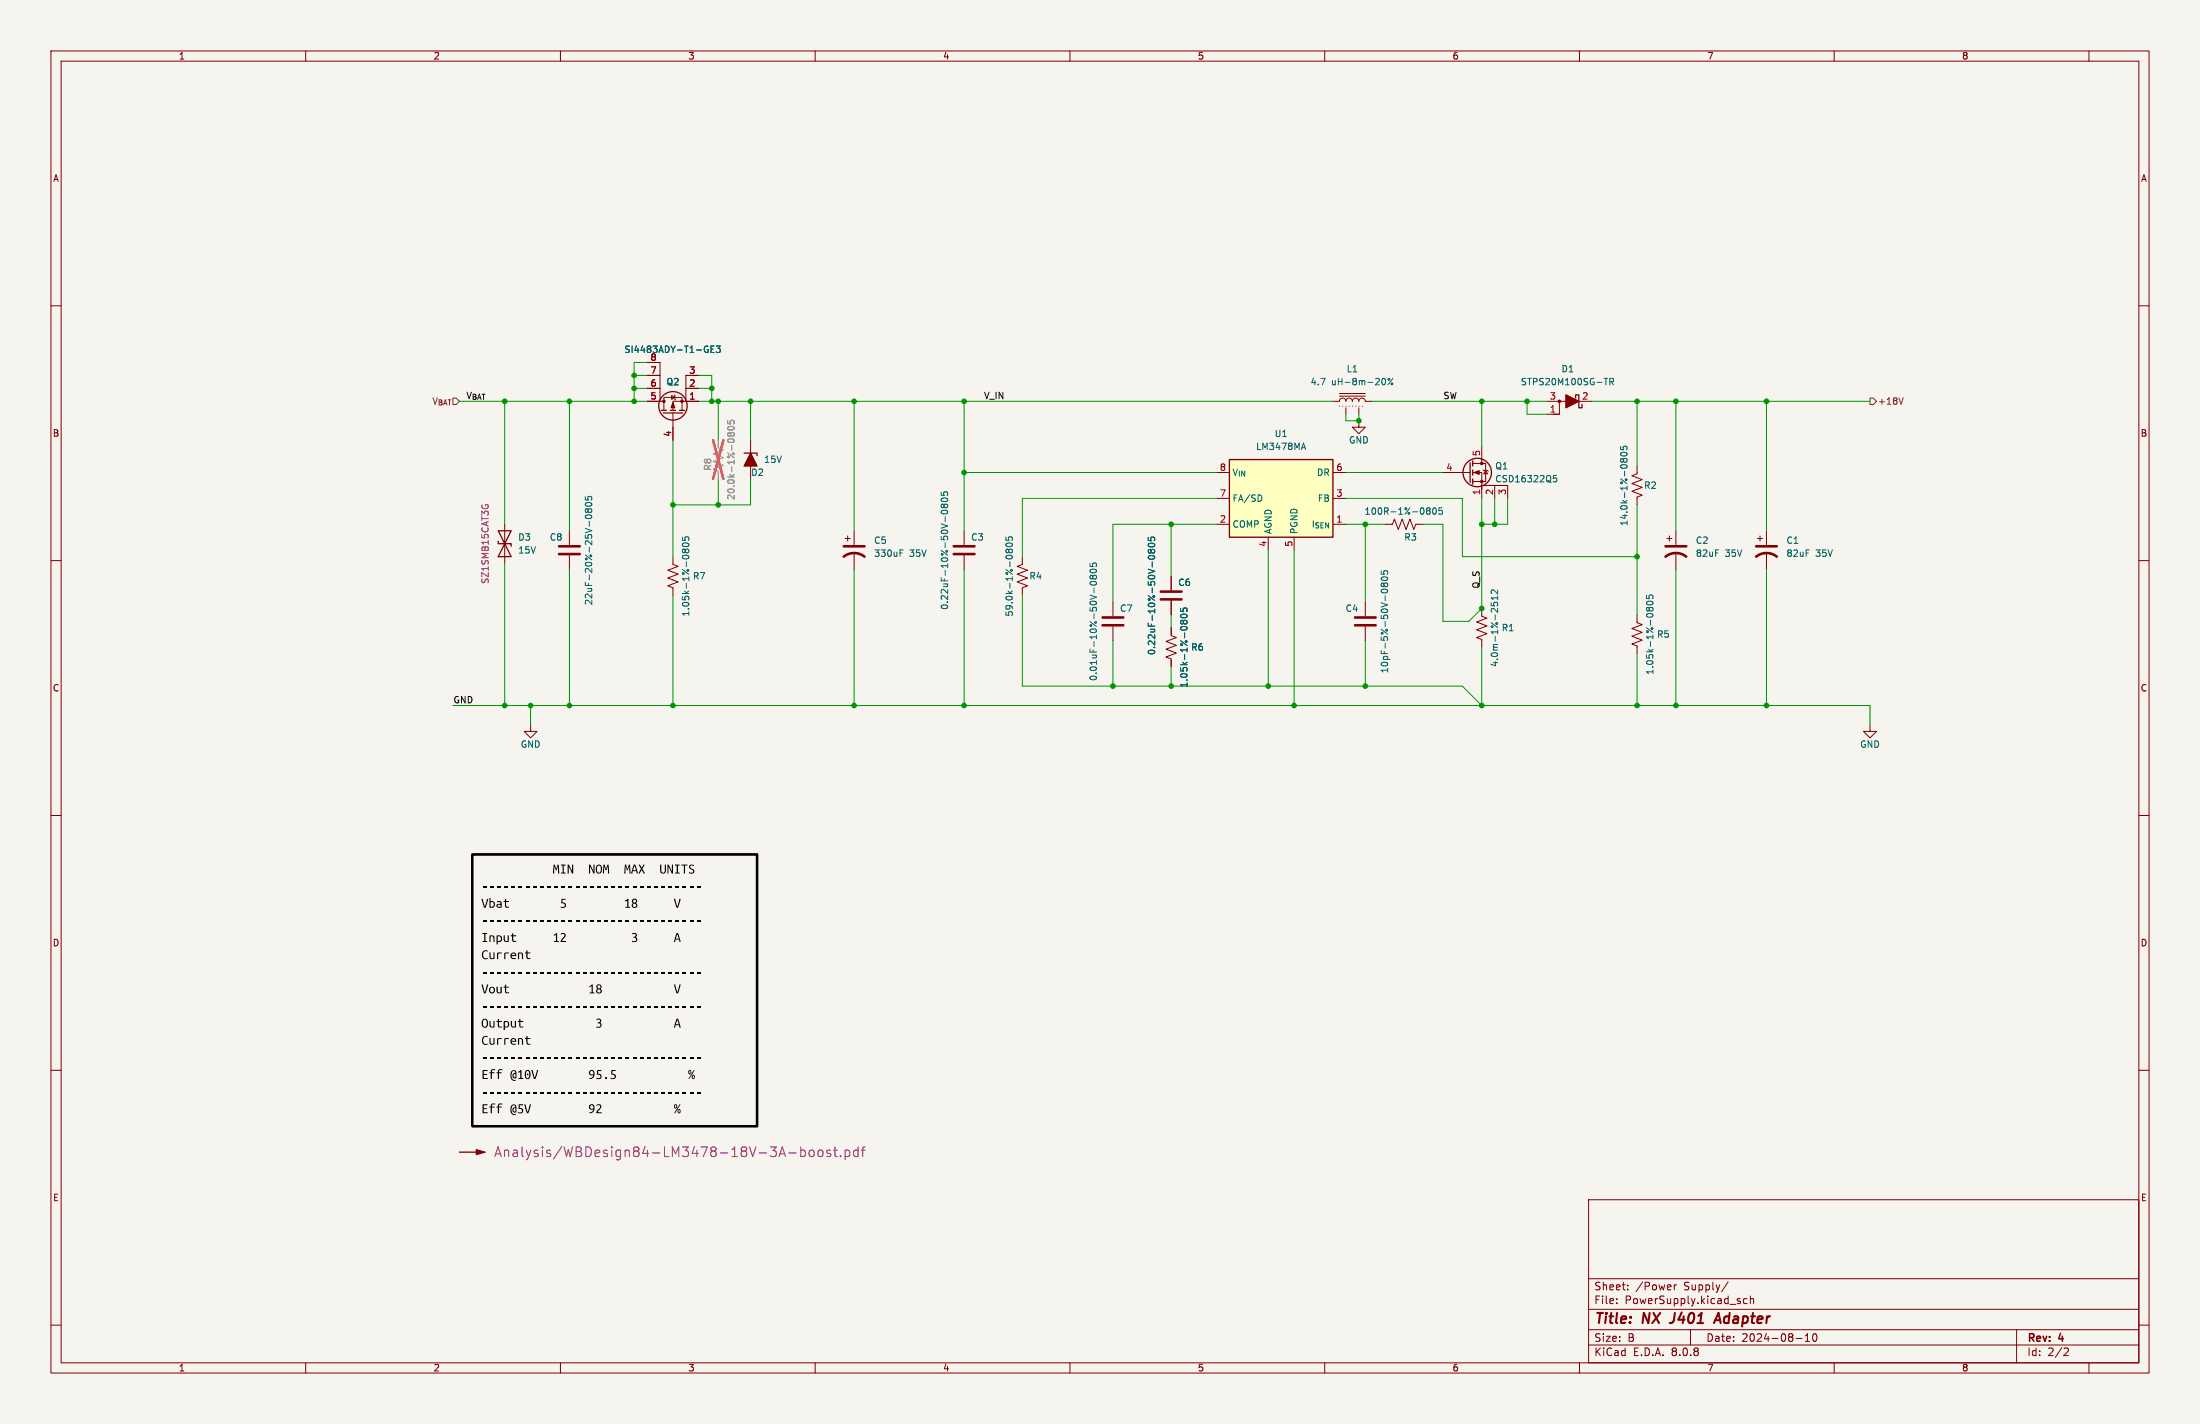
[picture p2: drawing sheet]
<svg xmlns="http://www.w3.org/2000/svg" width="432mm" height="279mm" viewBox="0 0 432 279" stroke-linecap="round" stroke-linejoin="round" font-family="sans-serif">
<path d="M0 0h431.8v279.4h-431.8z" fill="#f5f4ef" stroke="#f5f4ef" stroke-width=".2"/>
<g fill="none" stroke="#840000" stroke-width=".2">
<path d="M10 10h411.8v259.4h-411.8zM12 12h407.8v255.4h-407.8zM60 10v2M110 10v2M160 10v2M210 10v2M260 10v2M310 10v2M360 10v2M410 10v2M10 60h2M419.8 60h2"/>
<path d="M10 110h2M165.9 105.7h1M166.4 105.2v1M167.6 104.1v2.8M167.6 108.5v3.3M189.2 104.1v2.8M189.2 109v2.8M271.8 102.9h1.5l.4-1 .7 2 .8-2 .8 2 .7-2 .8 2 .4-1h1.5M290.8 119.4v1.5l1 .4-2 .7 2 .8-2 .8 2 .7-2 .8 1 .4v1.5M419.8 110h2M10 160h2M419.8 160h2"/>
<path d="M10 210h2M419.8 210h2M311.8 235.4h108v32h-108zM10 260h2M311.8 256.9h108M311.8 250.9h108M317.3 255.6v.2M317.3 254.9v.1M319.5 252.9v.2M319.5 252.2v.1M328.6 252.1v1M329 252.1l-.2 .1-.2 .2"/>
<path d="M339.2 251.5l-1.3 1.9M342.9 254.9l-.4-.1-.3 .3 .1 .6h.6M343.5 254.9l.3-.1 .3 .1 .1 .9M343.5 254.3v1.5M419.8 260h2M60 267.4v2M110 267.4v2M160 267.4v2M210 267.4v2M260 267.4v2M310 267.4v2M311.8 263.9h108"/>
<path d="M311.8 260.9h108M331.8 260.9v3M352.5 262.6h1.2M354.3 263.2h.9M354.3 262.1l.5-.4v1.5M355.9 261.8l.2-.1a.8 .8 0 0 1 .5 .7 .8 .8 0 0 1-.5 .8l-.2-.2-.1-.4zM360 267.4v2M395.8 260.9v6.5M405.3 264.5l.5 .1 .2 .3-1 1.1h1M410 267.4v2"/>
</g>
<path d="M328.2 259.5l-.5 .1M336.4 259.6l.9-2 .4 2M336.6 259h1" fill="none" stroke="#840000" stroke-width=".4"/>
<path d="M141 86.4v1.5l1 .4-2 .7 2 .8-2 .8 2 .7-2 .8 1 .4v1.5" fill="none" stroke="#9c9b98" stroke-width=".2"/>
<path d="M142.8 82.5v.6l.6 .1-.1-.2 .1-.4 .1-.1h.5l.1 .2-.1 .5M142.9 83.8a.69 .69 0 0 1 1.2 .3 .72 .72 0 0 1-1.3-.1zM143.4 85.1l-.3-.2-.3 .2 .1 .4 .2 .1 .3-.2M143.4 85.1l.2-.2h.4l.1 .2-.1 .4-.2 .1-.3-.1-.1-.1M143.4 85.1v.3" fill="none" stroke="#939391" stroke-width=".2"/>
<path d="M140 86.4l2 7.6M142 86.4l-2 7.6" fill="none" stroke="#e65255" stroke-width=".46"/>
<path d="M165.6 109.2a3.3 3.3 0 0 1 4.1 0M165.6 107.2h4.1M187.2 108.7h4.1M187.2 107.2h4.1" fill="none" stroke="#840000" stroke-width=".51"/>
<g fill="none" stroke="#006464" stroke-width=".2">
<path d="M184.7 96.6v.6h.6l-.1-.2 .1-.4 .2-.1 .4 .1 .1 .1-.1 .5M184.8 97.9a.75 .75 0 0 1 1.2 .2 .72 .72 0 0 1-1.3-.1zM185.3 99.2l-.3-.3-.3 .3v.2l.3 .2 .3-.2M185.3 99.2l.2-.3 .4 .1 .1 .2-.1 .3-.1 .1h-.4l-.1-.2M185.3 99.2v.2M280.1 99.7l.4-.1 .1 .2 .1 .1-.2 .3M281.3 99.8l.2-.2a.68 .68 0 0 1 .4 .7 .68 .68 0 0 1-.4 .6l-.3-.5zM283.1 99.6h-.6l-.1 .6 .2-.1 .4 .1 .1 .2v.4l-.2 .1-.5-.1M176.6 108.5h.5M176.6 107.9h.6M184.8 100.3a.75 .75 0 0 1 1.2 .2 .72 .72 0 0 1-1.3-.1zM280.1 100.1l.1 .1"/>
<path d="M280.2 100.2h.3M280.2 100.2h-.1M280.5 100.2l.2 .2-.1 .4-.1 .1-.4-.1M292.7 118.2v.6l.6 .1-.1-.2v-.4l.2-.1h.4l.1 .2-.1 .5M293.9 115.8v.7l-.9-.7-.3 .2 .1 .5M293.9 117v.7M293.9 117.3h-1.2l.3 .4"/>
</g>
<path d="M241.3 90.2h20.3v15.2h-20.3z" fill="#ffffc2"/>
<g fill="none" stroke="#840000" stroke-width=".25">
<path d="M309.2 78.1v-.6h.7v2.5h.6v-.6M129.8 80.5h1M130.2 81h3.8M131.6 80.5h1M133.3 80.5h1.1M146 88.9h2.6v.5M241.3 90.2h20.3v15.2h-20.3zM288.5 90.8v3.8M289.1 90.4v1M289.1 92.2v1M289.1 94v1M97.8 106.2v.5h2.5v.5"/>
<path d="M97.8 104.1h2.5l-2.5 5.1h2.5zM90.2 226.1h4"/>
<circle cx="132.1" cy="79.6" r="2.79"/>
<circle cx="289.9" cy="92.7" r="2.79"/>
</g>
<g fill="none" stroke="#840000" stroke-width=".2">
<path d="M127 78.7h3.3M127 71.1h2.5v7.6M127 76.2h2.5M127 73.7h2.5M131.8 77.6l.7 .4-.7 .4zM132.3 77.5l.3 1M134.6 78.7h-2.5v1.8M134.6 78.7h2.6M134.6 76.2h2.6M137.2 73.7h-2.6v5M261.6 78.7h1.3a.63 .63 0 0 1 .7-.6 .63 .63 0 0 1 .6 .6 .63 .63 0 0 1 .6-.6 .63 .63 0 0 1 .6 .6 .63 .63 0 0 1 .7-.6 .63 .63 0 0 1 .6 .6 .63 .63 0 0 1 .7-.6 .63 .63 0 0 1 .6 .6h1.2M262.9 77.7h5.1"/>
<path d="M262.9 77.2h5.1M303.5 78.7h2.6M312.4 78.7h-6.3v2.6h-1.3M130.3 80.5v-2.5h3.6v2.5M132.1 81v5.4M147.3 86.4v7.6M238.8 97.8h2.5M238.8 92.7h2.5M261.6 97.8h2.6M261.6 92.7h2.6M264.2 80v1.3M266.7 82.6v1.2h1.3l-1.3 1.3-1.3-1.3h1.3"/>
<path d="M266.7 80v1.3M283.2 92.7h5.3M289.1 92.7h1.7v5.1M289.1 90.9h2.5v3.6h-2.5M290.8 87.6v3.3M290.8 96v-.7h5.1v2.5M291.1 92.2l1 .3M291.6 92.3l.4 .7h-.8zM293.4 95.3v2.5M303.5 81.3h2.6M321.3 91.4v1.6l-1 .3 2 .8-2 .8 2 .7-2 .8 2 .8-1 .3v1.6M99.1 102.9v7.6"/>
<path d="M111.8 104.1v2.8M111.8 109v2.8M132.1 109.2v1.5l1 .4-2 .8 2 .7-2 .8 2 .8-2 .7 1 .4v1.5M200.7 109.2v1.5l-1.1 .4 2.1 .8-2.1 .7 2.1 .8-2.1 .8 2.1 .7-1 .4v1.5M218.4 118.1v2.8M229.9 113v2.8M229.9 117.9v2.8M238.8 102.9h2.5M248.9 105.4v2.6M254 105.4v2.6M261.6 102.9h2.6M268 118.1v2.8"/>
<path d="M327.2 105.7h1M327.7 105.2v1M328.9 104.1v2.8M328.9 108.5v3.3M344.9 105.7h1M345.4 105.2v1M346.7 104.1v2.8M346.7 108.5v3.3M218.4 122.9v2.8M229.9 123.2v1.5l1 .4-2 .8 2 .7-2 .8 2 .7-2 .8 1 .4v1.5M268 122.9v2.8M321.3 120.7v1.5l1 .4-2 .7 2 .8-2 .7 2 .8-2 .8 1 .3v1.6"/>
<path d="M104.1 142.2v1.3h1.3l-1.3 1.3-1.2-1.3h1.2M367 142.2v1.3h1.3l-1.3 1.3-1.2-1.3h1.2"/>
</g>
<g fill="none" stroke="#006464" stroke-width=".2">
<path d="M139.5 68.5h.5M140.2 67.9h-.7v1.3h.7M140.6 67.9h.8l-.5 .5 .4 .1v.5l-.2 .2-.5-.2M271.3 74.5l.2-.3a.68 .68 0 0 1 .4 .7 .68 .68 0 0 1-.4 .6l-.2-.2M273.4 74.2l-1 1.3M314.8 74.2h.8M316 74.9l.6-.1v-.4l-.6-.2v1.3M316.3 74.9l.4 .6M114.9 97.5v.6h.6l-.1-.2v-.4l.2-.1 .4 .1 .1 .1-.1 .5M114.9 98.8a.75 .75 0 0 1 1.2 .2 .72 .72 0 0 1-1.2-.1zM247.5 97.3l.2 .3-.2 .6M255.5 87.8h.6"/>
<path d="M255.8 86.9l.5 1.3M304.9 93.3h.6M304.9 93.8h.4l.3 .2-.1 .5h-.6M318.1 87.6v.6l.6 .1-.1-.2v-.4l.2-.2 .4 .1 .1 .2-.1 .5M318.1 88.9a.75 .75 0 0 1 1.2 .3 .72 .72 0 0 1-1.2-.1zM318.6 90.2l-.2-.2-.3 .2v.2l.2 .3 .3-.3M318.6 90.2l.3-.2h.3l.1 .2v.4l-.2 .1-.4-.1-.1-.2M318.6 90.2v.2M114.9 101.2a.75 .75 0 0 1 1.2 .2 .72 .72 0 0 1-1.2-.1zM115.4 100.1l-.2-.3-.3 .3v.3l.2 .1 .3-.2M115.4 100.1l.3-.3 .3 .1 .1 .2v.3l-.2 .1h-.4l-.1-.2M115.4 100.1v.2"/>
<path d="M133.9 105.4v.6h.6l-.1-.1 .1-.5 .2-.1 .4 .1 .1 .2-.1 .4M134.1 106.6a.69 .69 0 0 1 1.1 .4 .72 .72 0 0 1-1.3-.2zM134.5 108l-.3-.3-.3 .3 .1 .3 .2 .2 .3-.3M134.5 108l.2-.3 .4 .1 .1 .2-.1 .3-.1 .2-.4-.1-.1-.2M134.5 108v.2M197.4 105.4v.6h.6l-.1-.1 .1-.5 .2-.1 .4 .1 .1 .2-.1 .4M197.5 106.7a.75 .75 0 0 1 1.2 .3 .72 .72 0 0 1-1.3-.2zM198 108l-.3-.3-.3 .3v.2l.3 .3 .3-.3M198 108l.2-.3 .4 .1 .1 .2-.1 .3-.1 .2-.4-.1-.1-.2M198 108v.2M213.9 110.5v.6l.6 .1-.1-.2 .1-.4 .2-.1h.4l.1 .2-.1 .5M214 111.9a.75 .75 0 0 1 1.2 .2 .72 .72 0 0 1-1.3-.1z"/>
<path d="M214 114.3a.75 .75 0 0 1 1.2 .2 .72 .72 0 0 1-1.3-.1zM214.5 113.1l-.3-.2-.3 .2v.3l.3 .2 .3-.2M214.5 113.1l.2-.2h.4l.1 .2-.1 .4-.1 .1-.4-.1-.1-.1M214.5 113.1v.3M225.4 105.4v.6l.6 .1-.1-.2v-.4l.2-.1h.4l.1 .2-.1 .5M225.4 109.2a.75 .75 0 0 1 1.2 .2 .72 .72 0 0 1-1.2-.1zM225.4 106.8a.75 .75 0 0 1 1.2 .2 .72 .72 0 0 1-1.2-.1zM225.9 108l.3-.2 .3 .1 .1 .1v.4l-.2 .1h-.4l-.1-.2M225.9 108l-.2-.2-.3 .2v.3l.2 .2 .3-.2M225.9 108v.3M231.7 119.3v.7h.6l-.1-.2 .1-.4 .1-.1h.5l.1 .2-.1 .5M271.1 112v.6l.6 .1-.1-.2v-.4l.2-.1h.4l.2 .2-.2 .5"/>
<path d="M271.1 113.4a.75 .75 0 0 1 1.3 .2 .72 .72 0 0 1-1.3-.1zM271.3 116.3l-.2-.3a.68 .68 0 0 1 .6-.4 .68 .68 0 0 1 .7 .4l-.3 .3M271.6 114.6l-.2-.2-.3 .2v.3l.2 .2 .3-.2M271.6 114.6l.3-.2 .3 .1 .2 .1-.1 .4-.2 .1h-.3l-.2-.2M271.6 114.6v.3M323.2 116.8v.6l.6 .1-.2-.2 .1-.4 .2-.2 .4 .1 .1 .2-.1 .5M323.2 118.1a.75 .75 0 0 1 1.2 .3 .72 .72 0 0 1-1.2-.1zM323.7 119.4l-.2-.2-.3 .2v.3l.2 .2 .3-.2M323.7 119.4l.2-.2h.4l.1 .2v.4l-.2 .1-.4-.1-.1-.1M323.7 119.4v.3M231.8 120.7a.75 .75 0 0 1 1.2 .2 .72 .72 0 0 1-1.3-.1zM232.3 122l-.3-.3-.3 .3v.2l.3 .2 .3-.2"/>
<path d="M232.3 122l.2-.3 .4 .1 .1 .2-.1 .3-.2 .1h-.3l-.1-.2M232.3 122v.2"/>
<circle cx="272.6" cy="74.4" r=".18"/>
<circle cx="273.2" cy="75.3" r=".18"/>
</g>
<path d="M109.7 107.2h4.1M109.7 108.7h4.1M227.8 117.6h4.1M227.8 116.1h4.1M326.9 109.2a3.3 3.3 0 0 1 4.1 0M326.9 107.2h4.1M344.7 109.2a3.3 3.3 0 0 1 4 0M344.7 107.2h4M216.4 122.7h4.1M216.4 121.2h4.1M265.9 122.7h4.1M265.9 121.2h4.1" fill="none" stroke="#840000" stroke-width=".51"/>
<path d="M262.9 79.7h5.1" fill="none" stroke="#840000" stroke-width=".2" stroke-dasharray="0 .6"/>
<g fill="#840000" stroke="#840000" stroke-width=".2">
<path d="M132.1 79l.4 1h-.8z"/>
<path d="M93.5 225.6l1.7 .5-1.7 .5z"/>
<path d="M289.3 92.7l1-.4v.8z"/>
<circle cx="133.9" cy="78.7" r=".25"/>
<circle cx="130.3" cy="78.7" r=".25"/>
<circle cx="306.1" cy="78.7" r=".25"/>
<circle cx="290.8" cy="94.5" r=".25"/>
<circle cx="290.8" cy="90.9" r=".25"/>
</g>
<g fill="none" stroke="#840084" stroke-width=".2">
<path d="M94.6 99.1v.3M95.3 99.3v-.3h.4l.1 .3M154.8 226.2h1.5M157.2 225v1.9M157.2 225.8l.5-.1 .4 .3v.6l-.2 .2h-.7M158.9 225.8a.52 .52 0 0 1 .5-.1 .52 .52 0 0 1 .4 .3v.6a.52 .52 0 0 1-.5 .4 .52 .52 0 0 1-.5-.4zM160.6 225.8a.52 .52 0 0 1 .5-.1 .52 .52 0 0 1 .4 .3v.6a.52 .52 0 0 1-.5 .4 .52 .52 0 0 1-.5-.4zM163 225.8l-.5-.1-.2 .2v.3l.7 .2v.4h-.7M163.6 225.7h.7M163.9 225v1.7l.1 .1 .3 .1M165 226.8v.1M165.9 225.8l.5-.1 .4 .3v.6l-.2 .2h-.7"/>
<path d="M165.9 225.7v1.9M168.4 225.8l-.5-.1-.4 .3v.6l.2 .2h.7M168.4 225v1.9M169.1 225.7h.7M169.8 225l-.4 .1-.1 .2v1.6"/>
</g>
<g fill="#840000" stroke="#840000" stroke-width=".25">
<path d="M307.3 77.5l2.6 1.2-2.6 1.3z"/>
<path d="M147.3 88.9l1.3 2.5h-2.6z"/>
</g>
<path d="M367 78.1h.7l.6 .6-.6 .7h-.7zM373.5 78l-.4 1.3" fill="none" stroke="#725600" stroke-width=".2"/>
<path d="M92.7 167.6h55.9v53.4h-55.9z" fill="none" stroke="#000" stroke-width=".5"/>
<g fill="#000">
<path d="M94.9 173.9h.6v.3h-.6zM96.3 173.9h.6v.3h-.6zM97.7 173.9h.6v.3h-.6zM99.1 173.9h.6v.3h-.6zM100.4 173.9h.7v.3h-.7zM101.8 173.9h.7v.3h-.7zM103.2 173.9h.7v.3h-.7zM104.6 173.9h.7v.3h-.7zM106 173.9h.7v.3h-.7zM107.4 173.9h.7v.3h-.7zM108.8 173.9h.7v.3h-.7zM110.2 173.9h.7v.3h-.7z"/>
<path d="M111.6 173.9h.7v.3h-.7zM113 173.9h.7v.3h-.7zM114.4 173.9h.7v.3h-.7zM115.8 173.9h.7v.3h-.7zM117.2 173.9h.7v.3h-.7zM118.6 173.9h.7v.3h-.7zM120 173.9h.7v.3h-.7zM121.4 173.9h.7v.3h-.7zM122.8 173.9h.7v.3h-.7zM124.2 173.9h.7v.3h-.7zM125.6 173.9h.7v.3h-.7zM127 173.9h.7v.3h-.7z"/>
<path d="M128.4 173.9h.6v.3h-.6zM129.8 173.9h.6v.3h-.6zM131.2 173.9h.6v.3h-.6zM132.6 173.9h.6v.3h-.6zM134 173.9h.6v.3h-.6zM135.4 173.9h.6v.3h-.6zM136.8 173.9h.6v.3h-.6zM94.9 180.7h.6v.2h-.6zM94.9 190.7h.6v.3h-.6zM94.9 197.5h.6v.2h-.6zM96.3 180.7h.6v.2h-.6zM96.3 190.7h.6v.3h-.6z"/>
<path d="M96.3 197.5h.6v.2h-.6zM97.7 180.7h.6v.2h-.6zM97.7 190.7h.6v.3h-.6zM97.7 197.5h.6v.2h-.6zM99.1 180.7h.6v.2h-.6zM99.1 190.7h.6v.3h-.6zM99.1 197.5h.6v.2h-.6zM100.4 180.7h.7v.2h-.7zM100.4 190.7h.7v.3h-.7zM100.4 197.5h.7v.2h-.7zM101.8 180.7h.7v.2h-.7zM101.8 190.7h.7v.3h-.7z"/>
<path d="M101.8 197.5h.7v.2h-.7zM103.2 180.7h.7v.2h-.7zM103.2 190.7h.7v.3h-.7zM103.2 197.5h.7v.2h-.7zM104.6 180.7h.7v.2h-.7zM104.6 190.7h.7v.3h-.7zM104.6 197.5h.7v.2h-.7zM106 180.7h.7v.2h-.7zM106 190.7h.7v.3h-.7zM106 197.5h.7v.2h-.7zM107.4 180.7h.7v.2h-.7zM107.4 190.7h.7v.3h-.7z"/>
<path d="M107.4 197.5h.7v.2h-.7zM108.8 180.7h.7v.2h-.7zM108.8 190.7h.7v.3h-.7zM108.8 197.5h.7v.2h-.7zM110.2 180.7h.7v.2h-.7zM110.2 190.7h.7v.3h-.7zM110.2 197.5h.7v.2h-.7zM111.6 180.7h.7v.2h-.7zM111.6 190.7h.7v.3h-.7zM111.6 197.5h.7v.2h-.7zM113 180.7h.7v.2h-.7zM113 190.7h.7v.3h-.7z"/>
<path d="M113 197.5h.7v.2h-.7zM114.4 180.7h.7v.2h-.7zM114.4 190.7h.7v.3h-.7zM114.4 197.5h.7v.2h-.7zM115.8 180.7h.7v.2h-.7zM115.8 190.7h.7v.3h-.7zM115.8 197.5h.7v.2h-.7zM117.2 180.7h.7v.2h-.7zM117.2 190.7h.7v.3h-.7zM117.2 197.5h.7v.2h-.7zM118.6 180.7h.7v.2h-.7zM118.6 190.7h.7v.3h-.7z"/>
<path d="M118.6 197.5h.7v.2h-.7zM120 180.7h.7v.2h-.7zM120 190.7h.7v.3h-.7zM120 197.5h.7v.2h-.7zM121.4 180.7h.7v.2h-.7zM121.4 190.7h.7v.3h-.7zM121.4 197.5h.7v.2h-.7zM122.8 180.7h.7v.2h-.7zM122.8 190.7h.7v.3h-.7zM122.8 197.5h.7v.2h-.7zM124.2 180.7h.7v.2h-.7zM124.2 190.7h.7v.3h-.7z"/>
<path d="M124.2 197.5h.7v.2h-.7zM125.6 180.7h.7v.2h-.7zM125.6 190.7h.7v.3h-.7zM125.6 197.5h.7v.2h-.7zM127 180.7h.7v.2h-.7zM127 190.7h.7v.3h-.7zM127 197.5h.7v.2h-.7zM128.4 180.7h.6v.2h-.6zM128.4 190.7h.6v.3h-.6zM128.4 197.5h.6v.2h-.6zM129.8 180.7h.6v.2h-.6zM129.8 190.7h.6v.3h-.6z"/>
<path d="M129.8 197.5h.6v.2h-.6zM131.2 180.7h.6v.2h-.6zM131.2 190.7h.6v.3h-.6zM131.2 197.5h.6v.2h-.6zM132.6 180.7h.6v.2h-.6zM132.6 190.7h.6v.3h-.6zM132.6 197.5h.6v.2h-.6zM134 180.7h.6v.2h-.6zM134 190.7h.6v.3h-.6zM134 197.5h.6v.2h-.6zM135.4 180.7h.6v.2h-.6zM135.4 190.7h.6v.3h-.6z"/>
<path d="M135.4 197.5h.6v.2h-.6zM136.8 180.7h.6v.2h-.6zM136.8 190.7h.6v.3h-.6zM136.8 197.5h.6v.2h-.6zM94.9 207.5h.6v.3h-.6zM94.9 214.3h.6v.2h-.6zM96.3 207.5h.6v.3h-.6zM96.3 214.3h.6v.2h-.6zM97.7 207.5h.6v.3h-.6zM97.7 214.3h.6v.2h-.6zM99.1 207.5h.6v.3h-.6zM99.1 214.3h.6v.2h-.6z"/>
<path d="M100.4 207.5h.7v.3h-.7zM100.4 214.3h.7v.2h-.7zM101.8 207.5h.7v.3h-.7zM101.8 214.3h.7v.2h-.7zM103.2 207.5h.7v.3h-.7zM103.2 214.3h.7v.2h-.7zM104.6 207.5h.7v.3h-.7zM104.6 214.3h.7v.2h-.7zM106 207.5h.7v.3h-.7zM106 214.3h.7v.2h-.7zM107.4 207.5h.7v.3h-.7zM107.4 214.3h.7v.2h-.7z"/>
<path d="M108.8 207.5h.7v.3h-.7zM108.8 214.3h.7v.2h-.7zM110.2 207.5h.7v.3h-.7zM110.2 214.3h.7v.2h-.7zM111.6 207.5h.7v.3h-.7zM111.6 214.3h.7v.2h-.7zM113 207.5h.7v.3h-.7zM113 214.3h.7v.2h-.7zM114.4 207.5h.7v.3h-.7zM114.4 214.3h.7v.2h-.7zM115.8 207.5h.7v.3h-.7zM115.8 214.3h.7v.2h-.7z"/>
<path d="M117.2 207.5h.7v.3h-.7zM117.2 214.3h.7v.2h-.7zM118.6 207.5h.7v.3h-.7zM118.6 214.3h.7v.2h-.7zM120 207.5h.7v.3h-.7zM120 214.3h.7v.2h-.7zM121.4 207.5h.7v.3h-.7zM121.4 214.3h.7v.2h-.7zM122.8 207.5h.7v.3h-.7zM122.8 214.3h.7v.2h-.7zM124.2 207.5h.7v.3h-.7zM124.2 214.3h.7v.2h-.7z"/>
<path d="M125.6 207.5h.7v.3h-.7zM125.6 214.3h.7v.2h-.7zM127 207.5h.7v.3h-.7zM127 214.3h.7v.2h-.7zM128.4 207.5h.6v.3h-.6zM128.4 214.3h.6v.2h-.6zM129.8 207.5h.6v.3h-.6zM129.8 214.3h.6v.2h-.6zM131.2 207.5h.6v.3h-.6zM131.2 214.3h.6v.2h-.6zM132.6 207.5h.6v.3h-.6zM132.6 214.3h.6v.2h-.6z"/>
<path d="M134 207.5h.6v.3h-.6zM134 214.3h.6v.2h-.6zM135.4 207.5h.6v.3h-.6zM135.4 214.3h.6v.2h-.6zM136.8 207.5h.6v.3h-.6zM136.8 214.3h.6v.2h-.6z"/>
</g>
<g fill="none" stroke="#009600" stroke-width=".2">
<path d="M90.2 78.7h36.8M99.1 78.7v24.2M111.8 78.7v25.4M124.5 73.7h2.5M124.5 76.2h2.5M127 71.1h-2.5v7.6M137.2 73.7h2.5v5M137.2 78.7h124.4M137.2 76.2h2.5M141 78.7v7.7M147.3 78.7v7.7M167.6 78.7v25.4"/>
<path d="M189.2 78.7v25.4M269.2 78.7h34.3M290.8 78.7v8.9M299.7 78.7v2.6h3.8M312.4 78.7h54.6M321.3 78.7v12.7M328.9 78.7v25.4M346.7 78.7v25.4M132.1 86.4v22.8M141 94v5.1M147.3 94v5.1h-15.2M189.2 92.7h49.6"/>
<path d="M238.8 97.8h-38.1v11.4M264.2 97.8h22.8v11.4h34.3M264.2 81.3v1.3h2.5v-1.3M264.2 92.7h19M290.8 97.8v21.6l-2.5 2.5h-5.1v-19h-3.8M293.4 97.8v5.1M295.9 97.8v5.1h-5.1M321.3 99.1v21.6M99.1 110.5v27.9M111.8 111.8v26.6M132.1 116.8v21.6M167.6 111.8v26.6"/>
<path d="M189.2 111.8v26.6M200.7 116.8v17.8h86.3l3.8 3.8v-11.4M229.9 102.9v10.1M238.8 102.9h-20.4v15.2M248.9 108v26.6M254 108v30.4M264.2 102.9h7.6M268 102.9v15.2M328.9 111.8v26.6M346.7 111.8v26.6M88.9 138.4h278.1v3.8M104.1 138.4v3.8"/>
<path d="M218.4 125.7v8.9M229.9 120.7v2.5M229.9 130.8v3.8M268 125.7v8.9M321.3 128.3v10.1"/>
</g>
<path d="M142.8 82.5v.6l.6 .1-.1-.2 .1-.4 .1-.1h.5l.1 .2-.1 .5M142.9 83.8a.69 .69 0 0 1 1.2 .3 .72 .72 0 0 1-1.3-.1zM143.4 85.1l-.3-.2-.3 .2 .1 .4 .2 .1 .3-.2M143.4 85.1l.2-.2h.4l.1 .2-.1 .4-.2 .1-.3-.1-.1-.1M143.4 85.1v.3" fill="none" stroke="#939391" stroke-width=".2"/>
<path d="M141 86.4v1.2M141 92.7v1.3" fill="none" stroke="#9c9b98" stroke-width=".2"/>
<path d="M140 86.4l2 7.6M142 86.4l-2 7.6" fill="none" stroke="#e65255" stroke-width=".46"/>
<g fill="#009600" stroke="#009600" stroke-width=".2">
<circle cx="132.1" cy="138.4" r=".46"/>
<circle cx="111.8" cy="138.4" r=".46"/>
<circle cx="167.6" cy="138.4" r=".46"/>
<circle cx="99.1" cy="138.4" r=".46"/>
<circle cx="104.1" cy="138.4" r=".46"/>
<circle cx="141" cy="99.1" r=".46"/>
<circle cx="132.1" cy="99.1" r=".46"/>
<circle cx="290.8" cy="119.4" r=".46"/>
<circle cx="290.8" cy="138.4" r=".46"/>
<circle cx="321.3" cy="78.7" r=".46"/>
<circle cx="321.3" cy="109.2" r=".46"/>
<circle cx="321.3" cy="138.4" r=".46"/>
<circle cx="290.8" cy="78.7" r=".46"/>
<circle cx="328.9" cy="78.7" r=".46"/>
<circle cx="346.7" cy="78.7" r=".46"/>
<circle cx="328.9" cy="138.4" r=".46"/>
<circle cx="346.7" cy="138.4" r=".46"/>
<circle cx="254" cy="138.4" r=".46"/>
<circle cx="268" cy="134.6" r=".46"/>
<circle cx="229.9" cy="134.6" r=".46"/>
<circle cx="248.9" cy="134.6" r=".46"/>
<circle cx="189.2" cy="78.7" r=".46"/>
<circle cx="189.2" cy="92.7" r=".46"/>
<circle cx="218.4" cy="134.6" r=".46"/>
<circle cx="189.2" cy="138.4" r=".46"/>
<circle cx="167.6" cy="78.7" r=".46"/>
<circle cx="147.3" cy="78.7" r=".46"/>
<circle cx="229.9" cy="102.9" r=".46"/>
<circle cx="139.7" cy="76.2" r=".46"/>
<circle cx="111.8" cy="78.7" r=".46"/>
<circle cx="99.1" cy="78.7" r=".46"/>
<circle cx="124.5" cy="73.7" r=".46"/>
<circle cx="124.5" cy="78.7" r=".46"/>
<circle cx="124.5" cy="76.2" r=".46"/>
<circle cx="139.7" cy="78.7" r=".46"/>
<circle cx="141" cy="78.7" r=".46"/>
<circle cx="268" cy="102.9" r=".46"/>
<circle cx="290.8" cy="102.9" r=".46"/>
<circle cx="293.4" cy="102.9" r=".46"/>
<circle cx="266.7" cy="82.6" r=".46"/>
<circle cx="299.7" cy="78.7" r=".46"/>
</g>
<g font-size="2.8">
<text x="108.5" y="172.2">MIN NOM MAX UNITS</text>
<text x="94.5" y="179">Vbat</text>
<text x="109.8" y="179">5</text>
<text x="122.4" y="179">18</text>
<text x="132.2" y="179">V</text>
<text x="94.5" y="185.7">Input</text>
<text x="108.5" y="185.7">12</text>
<text x="123.8" y="185.7">3</text>
<text x="132.2" y="185.7">A</text>
<text x="94.5" y="189">Current</text>
<text x="94.5" y="195.8">Vout</text>
<text x="115.4" y="195.8">18</text>
<text x="132.2" y="195.8">V</text>
<text x="94.5" y="202.5">Output</text>
<text x="116.8" y="202.5">3</text>
<text x="132.2" y="202.5">A</text>
<text x="94.5" y="205.8">Current</text>
<text x="94.5" y="212.6">Eff</text>
<text x="100.1" y="212.6">@10V</text>
<text x="115.4" y="212.6">95.5</text>
<text x="135" y="212.6">%</text>
<text x="94.5" y="219.3">Eff</text>
<text x="100.1" y="219.3">@5V</text>
<text x="115.4" y="219.3">92</text>
<text x="132.2" y="219.3">%</text>
</g>
<g font-size="2.8" fill="#840000">
<text x="312.8" y="260.3">Title:</text>
<text x="322.5" y="260.3">NX</text>
<text x="328.8" y="260.3">J401</text>
<text x="338.3" y="260.3">Adapter</text>
</g>
<text font-size="2.7" fill="#840084" x="96.9" y="227.2">Analysis/WBDesign84-LM3478-18V-3A-boost.pdf</text>
<g font-size="2.1" fill="#840000">
<text x="312.8" y="256.1">File:</text>
<text x="312.8" y="253.4">Sheet:</text>
<text x="318.9" y="256.1">PowerSupply.kicad_sch</text>
<text x="321" y="253.4">/Power</text>
<text x="330.5" y="253.4">Supply/</text>
<text x="312.8" y="263.5">Size:</text>
<text x="319.5" y="263.5">B</text>
<text x="334.8" y="263.5">Date:</text>
<text x="341.8" y="263.5">2024-08-10</text>
<text x="397.8" y="263.7">Rev:</text>
<text x="404.2" y="263.7">4</text>
<text x="312.8" y="266.3">KiCad</text>
<text x="320.5" y="266.3">E.D.A.</text>
<text x="328.1" y="266.3">8.0.8</text>
<text x="397.8" y="266.3">Id:</text>
<text x="401.9" y="266.3">2/2</text>
</g>
<g font-size="1.8" fill="#840000">
<text x="35" y="11.9">1</text>
<text x="85" y="11.9">2</text>
<text x="135" y="11.9">3</text>
<text x="185" y="11.9">4</text>
<text x="235" y="11.9">5</text>
<text x="285" y="11.9">6</text>
<text x="335" y="11.9">7</text>
<text x="385" y="11.9">8</text>
<text x="10.3" y="35.9">A</text>
<text x="420.1" y="35.9">A</text>
<text x="10.3" y="85.9">B</text>
<text x="420.1" y="85.9">B</text>
<text x="10.3" y="135.9">C</text>
<text x="420.1" y="135.9">C</text>
<text x="10.3" y="185.9">D</text>
<text x="420.1" y="185.9">D</text>
<text x="10.3" y="235.9">E</text>
<text x="420.1" y="235.9">E</text>
<text x="35" y="269.3">1</text>
<text x="85" y="269.3">2</text>
<text x="135" y="269.3">3</text>
<text x="185" y="269.3">4</text>
<text x="235" y="269.3">5</text>
<text x="285" y="269.3">6</text>
<text x="335" y="269.3">7</text>
<text x="385" y="269.3">8</text>
</g>
<g font-size="1.8" fill="#006464">
<text x="122.5" y="69.4">SI4483ADY-T1-GE3</text>
<text x="130.7" y="75.8">Q2</text>
<text x="257.1" y="75.8">4.7</text>
<text x="261.3" y="75.8">uH-8m-20%</text>
<text x="264.2" y="73.3">L1</text>
<text x="298.4" y="75.8">STPS20M100SG-TR</text>
<text x="306.4" y="73.3">D1</text>
<text x="246.4" y="88.5">LM3478MA</text>
<text x="250.1" y="86">U1</text>
<text x="264.7" y="87.2">GND</text>
<text x="147.3" y="93.6">D2</text>
<text x="149.9" y="91">15V</text>
<text x="241.8" y="93.6">V_{IN}</text>
<text x="258.4" y="93.6">DR</text>
<text x="293.4" y="92.3">Q1</text>
<text x="293.4" y="94.8">CSD16322Q5</text>
<text x="241.8" y="98.7">FA/SD</text>
<text x="258.6" y="98.7">FB</text>
<text x="267.7" y="101.2">100R-1%-0805</text>
<text x="322.6" y="96.1">R2</text>
<text x="101.6" y="106.3">D3</text>
<text x="107.8" y="106.3">C8</text>
<text x="171.5" y="106.9">C5</text>
<text x="190.5" y="106.3">C3</text>
<text x="241.8" y="103.7">COMP</text>
<text x="249.8" y="104.9" transform="rotate(-90 249.8 104.9)">AGND</text>
<text x="254.9" y="104.9" transform="rotate(-90 254.9 104.9)">PGND</text>
<text x="257.3" y="103.7">I_{SEN}</text>
<text x="275.5" y="106.3">R3</text>
<text x="319.6" y="103.3" transform="rotate(-90 319.6 103.3)">14.0k-1%-0805</text>
<text x="332.7" y="106.9">C2</text>
<text x="350.5" y="106.9">C1</text>
<text x="101.6" y="108.8">15V</text>
<text x="135.9" y="113.9">R7</text>
<text x="171.5" y="109.4">330uF</text>
<text x="178.5" y="109.4">35V</text>
<text x="201.9" y="113.9">R4</text>
<text x="332.7" y="109.4">82uF</text>
<text x="338.6" y="109.4">35V</text>
<text x="350.5" y="109.4">82uF</text>
<text x="356.4" y="109.4">35V</text>
<text x="116.4" y="118.8" transform="rotate(-90 116.4 118.8)">22uF-20%-25V-0805</text>
<text x="186.3" y="119.8" transform="rotate(-90 186.3 119.8)">0.22uF-10%-50V-0805</text>
<text x="231.1" y="115.2">C6</text>
<text x="135.5" y="121.1" transform="rotate(-90 135.5 121.1)">1.05k-1%-0805</text>
<text x="199" y="121.1" transform="rotate(-90 199 121.1)">59.0k-1%-0805</text>
<text x="219.7" y="120.2">C7</text>
<text x="264" y="120.2">C4</text>
<text x="294.6" y="124.1">R1</text>
<text x="325.1" y="125.3">R5</text>
<text x="226.9" y="128.6" transform="rotate(-90 226.9 128.6)">0.22uF-10%-50V-0805</text>
<text x="233.7" y="127.9">R6</text>
<text x="294.2" y="131" transform="rotate(-90 294.2 131)">4.0m-1%-2512</text>
<text x="215.5" y="133.7" transform="rotate(-90 215.5 133.7)">0.01uF-10%-50V-0805</text>
<text x="233.3" y="135.1" transform="rotate(-90 233.3 135.1)">1.05k-1%-0805</text>
<text x="272.6" y="132.2" transform="rotate(-90 272.6 132.2)">10pF-5%-50V-0805</text>
<text x="324.7" y="132.5" transform="rotate(-90 324.7 132.5)">1.05k-1%-0805</text>
<text x="102.1" y="146.9">GND</text>
<text x="365" y="146.9">GND</text>
</g>
<g font-size="1.8" fill="#a90000">
<text x="127.6" y="70.9">8</text>
<text x="127.6" y="75.9">6</text>
<text x="127.6" y="73.4">7</text>
<text x="135.2" y="75.9">2</text>
<text x="135.2" y="73.4">3</text>
<text x="127.6" y="78.5">5</text>
<text x="135.2" y="78.5">1</text>
<text x="304.1" y="81">1</text>
<text x="304.1" y="78.5">3</text>
<text x="310.4" y="78.5">2</text>
<text x="131.8" y="85.8" transform="rotate(-90 131.8 85.8)">4</text>
<text x="290.6" y="89.6" transform="rotate(-90 290.6 89.6)">5</text>
<text x="239.3" y="92.5">8</text>
<text x="262.2" y="92.5">6</text>
<text x="283.8" y="92.5">4</text>
<text x="239.3" y="97.5">7</text>
<text x="262.2" y="97.5">3</text>
<text x="290.6" y="97.2" transform="rotate(-90 290.6 97.2)">1</text>
<text x="293.1" y="97.2" transform="rotate(-90 293.1 97.2)">2</text>
<text x="295.7" y="97.2" transform="rotate(-90 295.7 97.2)">3</text>
<text x="239.3" y="102.6">2</text>
<text x="248.7" y="107.4" transform="rotate(-90 248.7 107.4)">4</text>
<text x="253.7" y="107.4" transform="rotate(-90 253.7 107.4)">5</text>
<text x="262.2" y="102.6">1</text>
</g>
<g font-size="1.8" fill="#725600">
<text x="84.7" y="79.6">V_{BAT}</text>
<text x="368.5" y="79.6">+18V</text>
</g>
<g font-size="1.8" fill="#0f0f0f">
<text x="91.4" y="78.4">V_{BAT}</text>
<text x="193" y="78.4">V_IN</text>
<text x="283.2" y="78.4">SW</text>
<text x="290.5" y="115.6" transform="rotate(-90 290.5 115.6)">Q_S</text>
<text x="88.9" y="138.1">GND</text>
</g>
<g font-size="1.8" fill="#939391">
<text x="139.8" y="92.4" transform="rotate(-90 139.8 92.4)">R8</text>
<text x="144.4" y="98.2" transform="rotate(-90 144.4 98.2)">20.0k-1%-0805</text>
</g>
<text font-size="1.8" fill="#840084" x="96.1" y="114.7" transform="rotate(-90 96.1 114.7)">SZ1SMB15CAT3G</text>
</svg>
